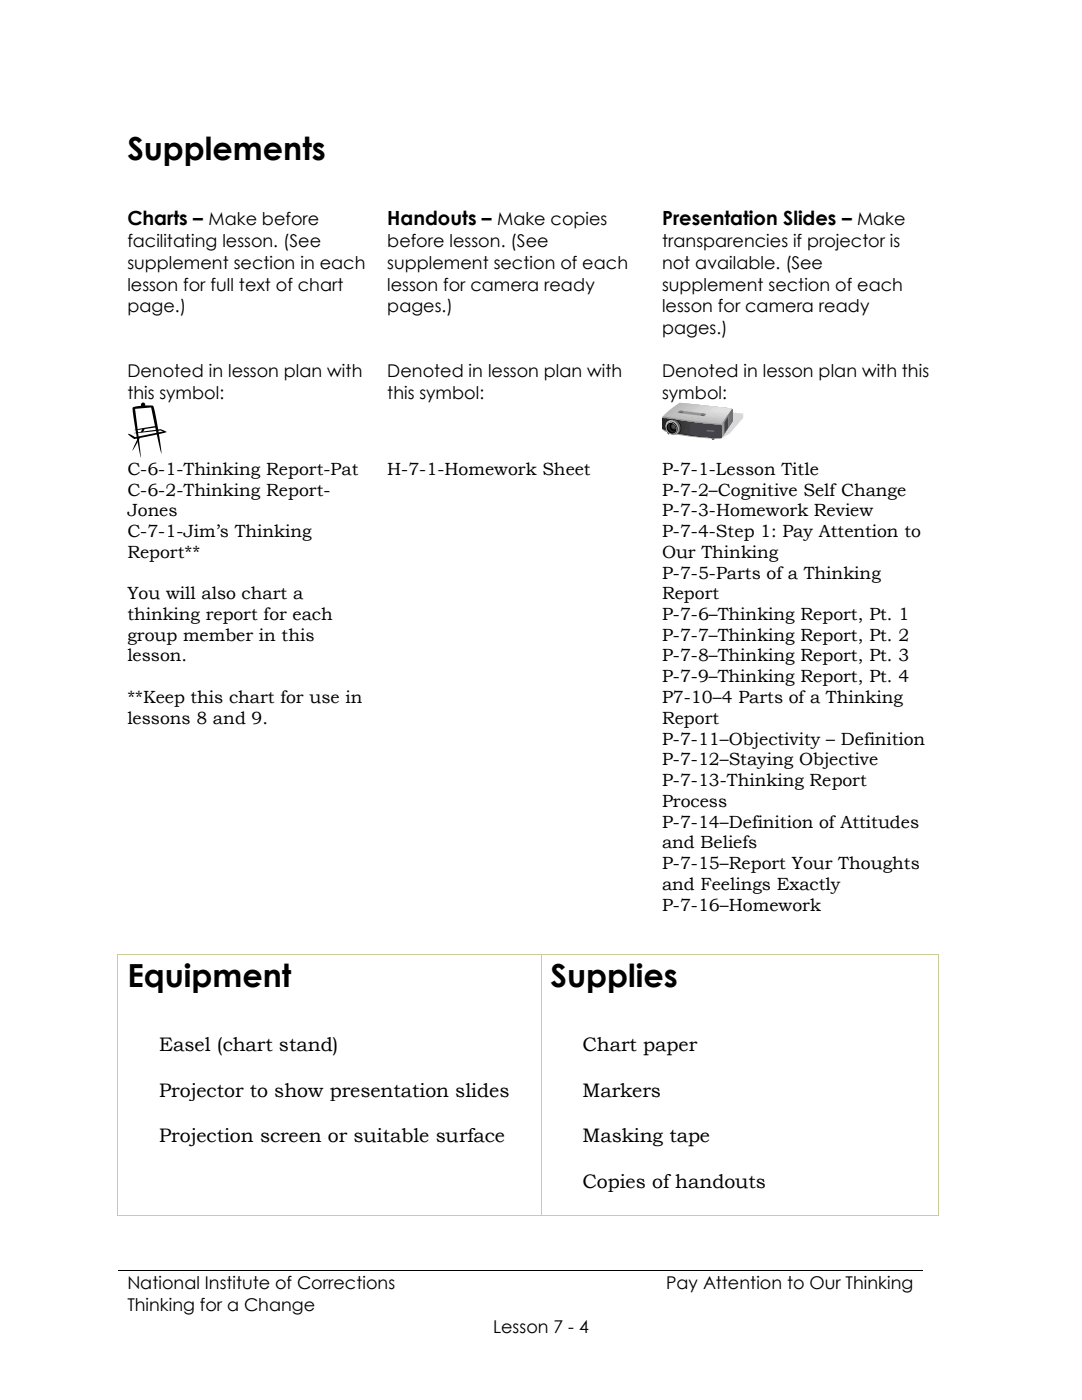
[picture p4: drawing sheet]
<svg xmlns="http://www.w3.org/2000/svg" width="216mm" height="279mm" viewBox="0 0 216 279" stroke-linecap="round" stroke-linejoin="round" font-family="sans-serif">
<path d="M23.5 253.7h71.8M95.4 253.7h25.3M120.8 253.7h63.4" fill="none" stroke="#000" stroke-width=".2"/>
<g fill="#000">
<path d="M25.6 86.6l1.4 .6 5.6-1.1-.6-.2-5.3 .5 4.3-.6a2.25 2.25 0 0 1 2.2 .4l-5.6 1.3a1.15 1.15 0 0 1-1.6-.4z" fill-rule="evenodd"/>
<path d="M26.8 85.8l4.4-.8v.3z" fill-rule="evenodd"/>
<path d="M27.6 87.3h.4l-1.6 2.6z" fill-rule="evenodd"/>
<path d="M28.4 85.5l.6-.1-.5 .8-.4 .1z" fill-rule="evenodd"/>
<path d="M26.5 81.3l1.7-.3a.45 .45 0 0 1 .3-.7 .45 .45 0 0 1 .5 .6l1.5 .1a52.1 52.1 0 0 1 1.7 9.5l-2-9.2-3.3 .3 1.2 9.8v-.1a80.9 80.9 0 0 1-1.6-10z" fill-rule="evenodd"/>
<path d="M95.3 253.6h.1v.1h-.1z" fill-rule="evenodd"/>
<path d="M120.7 253.6h.1v.1h-.1z" fill-rule="evenodd"/>
</g>
<path d="M143.6 82l4.7 .5v.9l-2.8 3.2-1.4 .8-1.6-3.9z" fill-rule="evenodd" fill="#d8d8d8"/>
<g fill="#4f4449">
<path d="M141.8 87.3l1.2 .1-.7 .4h-.2z" fill-rule="evenodd"/>
<path d="M133.1 86l1 .3-.8 .4z" fill-rule="evenodd"/>
</g>
<path d="M132.6 82.7l3-2.3 10.4 1.1 .2 .4-2.3 2.9-7.2-.9-4.5-.8z" fill-rule="evenodd" fill="#bcb7ba"/>
<path d="M133.3 82.8l2.1-1.8a1.86 1.86 0 0 1 2.1-.4l8.5 .9 .2 .4-1.5 1.8a1.27 1.27 0 0 1-1.7 .8l-7.4-1-2.4-.5z" fill-rule="evenodd" fill="#bfbabc"/>
<path d="M134.4 82.5l1.6-1.3a1.89 1.89 0 0 1 2.1-.6l6.5 .8a1.87 1.87 0 0 1 1.6 .4l-1.4 1.8a1.19 1.19 0 0 1-1.6 .7l-5.9-.8-3.2-.6z" fill-rule="evenodd" fill="#c4bfc1"/>
<path d="M135.2 82.6l1.6-1.3a1.9 1.9 0 0 1 2.2-.6l5.7 .7a1.75 1.75 0 0 1 1.5 .4l-1.3 1.6a1.1 1.1 0 0 1-1.5 .7l-6.3-.9-2.1-.4z" fill-rule="evenodd" fill="#c6c1c4"/>
<path d="M136.2 82.4l1.3-1.1a1.77 1.77 0 0 1 2.1-.5l5.2 .6a1.61 1.61 0 0 1 1.3 .3l-1.1 1.6a1.01 1.01 0 0 1-1.4 .6l-4.7-.6-3-.6z" fill-rule="evenodd" fill="#c9c4c6"/>
<path d="M137 82.5l.7-.7a2.48 2.48 0 0 1 2.9-.9l5.4 .7a.66 .66 0 0 1-.3 .8l-.6 .7a.92 .92 0 0 1-1.3 .5l-5-.6-2-.4z" fill-rule="evenodd" fill="#cec6c9"/>
<path d="M138 82.2l.5-.4a2.28 2.28 0 0 1 2.7-.8l4.8 .6a.69 .69 0 0 1-.4 .8l-.4 .6a.95 .95 0 0 1-1.4 .4l-4.1-.5-2-.4z" fill-rule="evenodd" fill="#d3ced1"/>
<path d="M138.9 82.2l.5-.5a1.98 1.98 0 0 1 2.3-.7l4.3 .5 .1 .3-.8 .9a1.15 1.15 0 0 1-1.5 .5l-5.1-.8z" fill-rule="evenodd" fill="#d8d1d3"/>
<path d="M139.7 82.2l.9-.8a1.27 1.27 0 0 1 1.5-.3l3.9 .4 .1 .2-.7 .9a1.12 1.12 0 0 1-1.5 .4l-3.4-.5-.9-.2z" fill-rule="evenodd" fill="#dbd3d6"/>
<path d="M140.5 82.2l.3-.3a2.01 2.01 0 0 1 2.4-.7l2.8 .3 .1 .2-.4 .4a1.16 1.16 0 0 1-1.5 .7z" fill-rule="evenodd" fill="#ddd6d8"/>
<path d="M141.5 82l.2-.2a1.53 1.53 0 0 1 1.9-.5l2.4 .3 .1 .1-.3 .3a1.13 1.13 0 0 1-1.6 .5l-2.8-.4z" fill-rule="evenodd" fill="#e2dbdd"/>
<path d="M142.4 81.9l.8-.7 2.8 .4 .1 .1-.7 .7-3.1-.4z" fill-rule="evenodd" fill="#e5dde0"/>
<path d="M132.2 83.1l6.4 1 5.3 .5 .1 2.9a38.2 38.2 0 0 1-11.4-1.5l-.4-.4-.1-2.2z" fill-rule="evenodd" fill="#9b9391"/>
<path d="M146.1 81.7l.1 .5v1.7l-2.3 3.6v-2.9z" fill-rule="evenodd" fill="#a59e9b"/>
<path d="M146.1 81.7l.1 .9a2.87 2.87 0 0 1-.8 2.6l-1.3 2v-1.4a2.75 2.75 0 0 1 .8-2.4z" fill-rule="evenodd" fill="#a39999"/>
<path d="M146.1 81.7l.1 .9a2.78 2.78 0 0 1-.7 2.5l-1.2 1.9v-1.4a2.69 2.69 0 0 1 .8-2.5z" fill-rule="evenodd" fill="#9b9396"/>
<path d="M146.1 81.7v.1a3.5 3.5 0 0 1-.9 3.7l-.7 1.2v-1.4a2.6 2.6 0 0 1 .7-2.3z" fill-rule="evenodd" fill="#998e93"/>
<path d="M146.1 81.7l.1 .2a3.8 3.8 0 0 1-1.1 3.7l-.5 .8v-1.3a2.28 2.28 0 0 1 .6-2.1z" fill-rule="evenodd" fill="#91898e"/>
<path d="M146.1 81.7l.1 .1a3.6 3.6 0 0 1-.9 3.6l-.5 .7v-1.9a2.08 2.08 0 0 1 .7-1.6z" fill-rule="evenodd" fill="#8e848c"/>
<path d="M146.1 81.7v.1a5 5 0 0 1 0 2.4l-1.1 1.6v-2.5z" fill-rule="evenodd" fill="#877f89"/>
<path d="M146.1 81.7l.1 .8a2.85 2.85 0 0 1-.8 2.7l-.2 .4v-1.3a3 3 0 0 1 .8-2.4z" fill-rule="evenodd" fill="#847a87"/>
<path d="M146.1 81.7l.1 .8a3 3 0 0 1-.7 2.6l-.2 .2v-1.2a2.67 2.67 0 0 1 .7-2.2z" fill-rule="evenodd" fill="#7c7582"/>
<path d="M146.1 81.7l.1 .3v1a2.25 2.25 0 0 1-.6 1.9l-.1 .1v-1.2a2.21 2.21 0 0 1 .4-1.9z" fill-rule="evenodd" fill="#7a707f"/>
<path d="M146.1 81.7l.1 .2v1a1.71 1.71 0 0 1-.4 1.6l-.1 .2v-2.3z" fill-rule="evenodd" fill="#726b7c"/>
<path d="M146.1 81.7l.1 .2v2l-.3 .5v-2.2z" fill-rule="evenodd" fill="#70667a"/>
<path d="M132.1 83.4l4.8 .8 7 .8v2.4l-6.2-.5a26.3 26.3 0 0 1-5.6-1.3z" fill-rule="evenodd" fill="#28231c"/>
<path d="M132.7 83.5l5.6 .9 5.6 .6v2.4l-6.2-.5-2.5-.5-2.2-.6-.3-.1z" fill-rule="evenodd" fill="#2b2821"/>
<path d="M133.4 83.6l4 .7 6.5 .7v2.4l-5.6-.5-2.6-.4-2.4-.6z" fill-rule="evenodd" fill="#2d2826"/>
<path d="M134 83.7l4.7 .7 5.2 .6v2.4l-5.6-.5-2.4-.4-1.9-.5z" fill-rule="evenodd" fill="#302d2b"/>
<path d="M134.7 83.8l4.8 .7 4.4 .5v2.4l-5-.4-2-.3-2.3-.6z" fill-rule="evenodd" fill="#333033"/>
<path d="M135.3 83.9l4.1 .6 4.5 .5v2.4l-5.3-.5-3.4-.7z" fill-rule="evenodd" fill="#353335"/>
<path d="M135.9 84l8 .9v2.5l-5-.4-3.1-.7z" fill-rule="evenodd" fill="#38353d"/>
<path d="M136.6 84.1l7.3 .8v2.5l-4.5-.4-3-.5z" fill-rule="evenodd" fill="#3a383f"/>
<path d="M137.2 84.2l6.7 .7v2.5l-3.7-.3-3.2-.5z" fill-rule="evenodd" fill="#3d3a47"/>
<path d="M137.8 84.3l6.1 .6v2.5l-3.7-.3-2.5-.4z" fill-rule="evenodd" fill="#3f3f4c"/>
<path d="M138.5 84.4l5.4 .5v2.5l-3.4-.3-2.2-.3z" fill-rule="evenodd" fill="#423f51"/>
<g fill="#444456">
<path d="M139.1 84.5l4.8 .4v2.5l-5-.5z" fill-rule="evenodd"/>
<path d="M145.3 83.2v2.2l-.7 1.1v-2.2z" fill-rule="evenodd"/>
</g>
<path d="M133.5 83.9a1.6 1.6 0 0 1 2.1 .5 1.6 1.6 0 0 1-.3 2.2 1.66 1.66 0 0 1-1.8-.7 1.66 1.66 0 0 1 0-2z" fill-rule="evenodd" fill="#00000f"/>
<path d="M133.5 83.9a1.56 1.56 0 0 1 2 .6 1.56 1.56 0 0 1-.3 2.1 1.62 1.62 0 0 1-1.8-.7 1.62 1.62 0 0 1 .1-2z" fill-rule="evenodd" fill="#60605b"/>
<path d="M133.2 84.1a1.56 1.56 0 0 1 2 .6 1.56 1.56 0 0 1-.3 2 1.62 1.62 0 0 1-1.8-.7 1.62 1.62 0 0 1 .1-1.9z" fill-rule="evenodd" fill="#b5a891"/>
<path d="M133.2 84.1a1.47 1.47 0 0 1 1.9 .6 1.47 1.47 0 0 1-.3 1.9 1.52 1.52 0 0 1-1.7-.6 1.52 1.52 0 0 1 .1-1.9z" fill-rule="evenodd" fill="#baaf99"/>
<path d="M133.2 84.2a1.35 1.35 0 0 1 1.8 .5 1.35 1.35 0 0 1-.5 1.9 1.47 1.47 0 0 1-1.4-.8 1.47 1.47 0 0 1 .1-1.6z" fill-rule="evenodd" fill="#c4b7a3"/>
<path d="M133.2 84.2a1.26 1.26 0 0 1 1.7 .5 1.26 1.26 0 0 1-.5 1.7 1.37 1.37 0 0 1-1.3-.7 1.37 1.37 0 0 1 .1-1.5z" fill-rule="evenodd" fill="#c9bfa8"/>
<path d="M133.2 84.2a1.17 1.17 0 0 1 1.6 .5 1.17 1.17 0 0 1-.4 1.6 1.27 1.27 0 0 1-1.3-.7 1.27 1.27 0 0 1 .1-1.4z" fill-rule="evenodd" fill="#cec4af"/>
<path d="M133.3 84.3a1.08 1.08 0 0 1 1.4 .4 1.08 1.08 0 0 1-.4 1.5 1.17 1.17 0 0 1-1.2-.7 1.17 1.17 0 0 1 .2-1.2z" fill-rule="evenodd" fill="#d6ceba"/>
<path d="M133.3 84.3a.99 .99 0 0 1 1.3 .4 .99 .99 0 0 1-.4 1.3 1.08 1.08 0 0 1-1-.5 1.08 1.08 0 0 1 .1-1.2z" fill-rule="evenodd" fill="#ddd3c1"/>
<path d="M133.3 84.3a.88 .88 0 0 1 1.2 .4 .88 .88 0 0 1-.5 1.2 .99 .99 0 0 1-.7-1.6z" fill-rule="evenodd" fill="#e5ddcc"/>
<path d="M133.3 84.4a.79 .79 0 0 1 1.1 .3 .79 .79 0 0 1-.5 1.1 .89 .89 0 0 1-.6-1.4z" fill-rule="evenodd" fill="#eae2d3"/>
<path d="M133.3 84.4a.69 .69 0 0 1 1 .3 .69 .69 0 0 1-.6 .9 .78 .78 0 0 1-.4-1.2z" fill-rule="evenodd" fill="#efead8"/>
<path d="M133.3 84.4a.6 .6 0 0 1 .9 .3 .6 .6 0 0 1-.5 .8 .69 .69 0 0 1-.4-1.1z" fill-rule="evenodd" fill="#f9f2e2"/>
<path d="M133.3 84.4a.51 .51 0 0 1 .8 .3 .51 .51 0 0 1-.6 .7l-.3-.4z" fill-rule="evenodd" fill="#fff9ea"/>
<path d="M133.3 84.4a1.28 1.28 0 0 1 1.7 .5 1.28 1.28 0 0 1-.5 1.7 1.39 1.39 0 0 1-1.3-.7 1.39 1.39 0 0 1 .1-1.5z" fill-rule="evenodd" fill="#00000f"/>
<path d="M133.2 84.5a1.23 1.23 0 0 1 1.7 .5 1.23 1.23 0 0 1-.5 1.6 1.34 1.34 0 0 1-1.3-.6 1.34 1.34 0 0 1 .1-1.5z" fill-rule="evenodd" fill="#c1bcb2"/>
<path d="M133.2 84.5a1.16 1.16 0 0 1 1.6 .5 1.16 1.16 0 0 1-.5 1.5 1.25 1.25 0 0 1-1.2-.6 1.25 1.25 0 0 1 .1-1.4z" fill-rule="evenodd" fill="#c6c1b7"/>
<path d="M133.2 84.5a1.08 1.08 0 0 1 1.5 .5 1.08 1.08 0 0 1-.4 1.4 1.17 1.17 0 0 1-1.2-.6 1.17 1.17 0 0 1 .1-1.3z" fill-rule="evenodd" fill="#c9c6bf"/>
<path d="M133.2 84.5a1.01 1.01 0 0 1 1.4 .5 1.01 1.01 0 0 1-.4 1.3 1.09 1.09 0 0 1-1.1-.5 1.09 1.09 0 0 1 .1-1.3z" fill-rule="evenodd" fill="#ccccc1"/>
<path d="M133.2 84.6a.94 .94 0 0 1 1.3 .3 .94 .94 0 0 1-.4 1.3 1.02 1.02 0 0 1-1-.5 1.02 1.02 0 0 1 .1-1.1z" fill-rule="evenodd" fill="#d1d1c6"/>
<path d="M133.2 84.6a.85 .85 0 0 1 1.2 .4 .85 .85 0 0 1-.5 1.1 .95 .95 0 0 1-.7-1.5z" fill-rule="evenodd" fill="#d3d6ce"/>
<path d="M133.3 84.6a.77 .77 0 0 1 1 .4 .77 .77 0 0 1-.4 1 .87 .87 0 0 1-.6-1.4z" fill-rule="evenodd" fill="#d8dbd3"/>
<path d="M133.2 84.7a.68 .68 0 0 1 1 .2 .68 .68 0 0 1-.5 1 .82 .82 0 0 1-.5-1.2z" fill-rule="evenodd" fill="#dbe0db"/>
<path d="M133.3 84.6a.62 .62 0 0 1 .9 .3 .62 .62 0 0 1-.5 .9 .7 .7 0 0 1-.4-1.2z" fill-rule="evenodd" fill="#e0e5e0"/>
<path d="M133.2 84.7a.53 .53 0 0 1 .9 .2 .53 .53 0 0 1-.6 .7l-.3-.4z" fill-rule="evenodd" fill="#e2eae2"/>
<circle cx="133.6" cy="85" r=".46" fill="#e5efea"/>
<circle cx="133.6" cy="85" r=".39" fill="#eaf4ef"/>
<path d="M133.3 84.6a1.12 1.12 0 0 1 1.5 .4 1.12 1.12 0 0 1-.4 1.5 1.21 1.21 0 0 1-1.2-.6 1.21 1.21 0 0 1 .1-1.3z" fill-rule="evenodd" fill="#00000f"/>
<path d="M134.2 84.6l.3 .3 .4 .6a.55 .55 0 0 1-.6 .2 .55 .55 0 0 1-.4-.5z" fill-rule="evenodd" fill="#1e3030"/>
<path d="M134.1 84.7l.5 .3a.45 .45 0 0 1 .1 .7 .62 .62 0 0 1-.7-.3 .62 .62 0 0 1 .1-.7z" fill-rule="evenodd" fill="#263335"/>
<path d="M134.1 84.7h.2l.3 .3a.41 .41 0 0 1 .1 .7 .58 .58 0 0 1-.6-.3 .58 .58 0 0 1 0-.7z" fill-rule="evenodd" fill="#283538"/>
<path d="M134.2 84.7l.4 .3a.39 .39 0 0 1 .1 .6 .54 .54 0 0 1-.6-.2 .54 .54 0 0 1 .1-.7z" fill-rule="evenodd" fill="#30383d"/>
<path d="M134.1 84.8a.54 .54 0 0 1 .6 .7 .47 .47 0 0 1-.5-.1 .47 .47 0 0 1-.1-.6z" fill-rule="evenodd" fill="#353a42"/>
<path d="M134.1 84.9v-.1a.5 .5 0 0 1 .6 .7 .49 .49 0 0 1-.6-.6z" fill-rule="evenodd" fill="#3a3d44"/>
<path d="M134.1 84.9l.2-.1 .1 .1 .3 .5a.39 .39 0 0 1-.5 0 .39 .39 0 0 1-.1-.5z" fill-rule="evenodd" fill="#3f3f4c"/>
<path d="M134.2 84.9a.4 .4 0 0 1 .4 .1 .4 .4 0 0 1 0 .5 .42 .42 0 0 1-.4-.6z" fill-rule="evenodd" fill="#44424f"/>
<path d="M134.2 84.9h.3l.2 .4a.32 .32 0 0 1-.5 0 .32 .32 0 0 1 0-.4z" fill-rule="evenodd" fill="#494454"/>
<path d="M134.3 84.8l.1 .1a.26 .26 0 0 1 .3 .3 .26 .26 0 0 1-.3 .2 .26 .26 0 0 1-.2-.3z" fill-rule="evenodd" fill="#514759"/>
<path d="M134.3 84.9h.1a.24 .24 0 0 1 .2 .3 .24 .24 0 0 1-.3 .2 .24 .24 0 0 1-.1-.4z" fill-rule="evenodd" fill="#54495b"/>
<path d="M134.3 84.9l.3 .2a.18 .18 0 0 1-.3 .2 .18 .18 0 0 1 0-.3z" fill-rule="evenodd" fill="#5b4c60"/>
<path d="M133.4 84.7l.4-.2a.93 .93 0 0 0 0 1.2 .93 .93 0 0 0 1 .3 .85 .85 0 0 1-1.4-.4l-.1-.5z" fill-rule="evenodd" fill="#19233d"/>
<path d="M135.2 82.3l.4-.4 5.2 .7 .1 .1-.4 .4z" fill-rule="evenodd" fill="#9b9391"/>
<g fill="#444456">
<path d="M135.6 82.1a.31 .31 0 0 1 .4-.1 .31 .31 0 0 1 .2 .4h-.5l-.1-.1z" fill-rule="evenodd"/>
<path d="M139.9 82.7a.32 .32 0 0 1 .4-.2 .32 .32 0 0 1 .2 .4l-.5 .1z" fill-rule="evenodd"/>
</g>
<g fill="#7f7777">
<path d="M135.6 82.1a.32 .32 0 0 1 .4-.2 .32 .32 0 0 1 .2 .4h-.5z" fill-rule="evenodd"/>
<path d="M139.9 82.6a.31 .31 0 0 1 .4-.1 .31 .31 0 0 1 .2 .4h-.5l-.1-.1z" fill-rule="evenodd"/>
</g>
<path d="M141.1 85.8l1.4 .1v.3l-1.5-.1z" fill-rule="evenodd" fill="#917259"/>
<g fill="#fff">
<path d="M23.5 91.4h1.9v66.3h-1.9z" fill-rule="evenodd"/>
<path d="M73.5 91.4h1.9v66.3h-1.9z" fill-rule="evenodd"/>
<path d="M23.5 157.7h51.9v24.9h-51.9z" fill-rule="evenodd"/>
<path d="M25.4 91.4h48.1v4.2h-48.1z" fill-rule="evenodd"/>
<path d="M25.4 95.6h48.1v4.2h-48.1z" fill-rule="evenodd"/>
<path d="M25.4 99.8h48.1v4.1h-48.1z" fill-rule="evenodd"/>
<path d="M25.4 103.9h48.1v4.1h-48.1z" fill-rule="evenodd"/>
<path d="M25.4 108h48.1v4.2h-48.1z" fill-rule="evenodd"/>
<path d="M25.4 112.2h48.1v4.1h-48.1z" fill-rule="evenodd"/>
<path d="M25.4 116.3h48.1v4.2h-48.1z" fill-rule="evenodd"/>
<path d="M25.4 120.5h48.1v4.1h-48.1z" fill-rule="evenodd"/>
<path d="M25.4 124.6h48.1v4.1h-48.1z" fill-rule="evenodd"/>
<path d="M25.4 128.7h48.1v4.2h-48.1z" fill-rule="evenodd"/>
<path d="M25.4 132.9h48.1v4.1h-48.1z" fill-rule="evenodd"/>
<path d="M25.4 137h48.1v4.2h-48.1z" fill-rule="evenodd"/>
<path d="M25.4 141.2h48.1v4.1h-48.1z" fill-rule="evenodd"/>
<path d="M25.4 145.3h48.1v4.2h-48.1z" fill-rule="evenodd"/>
<path d="M25.4 149.5h48.1v4.1h-48.1z" fill-rule="evenodd"/>
<path d="M25.4 153.6h48.1v4.1h-48.1z" fill-rule="evenodd"/>
<path d="M75.4 91.5h1.9v41.4h-1.9z" fill-rule="evenodd"/>
<path d="M128.3 91.5h1.9v41.4h-1.9z" fill-rule="evenodd"/>
<path d="M75.4 132.9h54.8v49.7h-54.8z" fill-rule="evenodd"/>
<path d="M77.3 91.4h51v4.2h-51z" fill-rule="evenodd"/>
<path d="M77.3 95.6h51v4.2h-51z" fill-rule="evenodd"/>
<path d="M77.3 99.8h51v4.1h-51z" fill-rule="evenodd"/>
<path d="M77.3 103.9h51v4.1h-51z" fill-rule="evenodd"/>
<path d="M77.3 108h51v4.2h-51z" fill-rule="evenodd"/>
<path d="M77.3 112.2h51v4.1h-51z" fill-rule="evenodd"/>
<path d="M77.3 116.3h51v4.2h-51z" fill-rule="evenodd"/>
<path d="M77.3 120.5h51v4.1h-51z" fill-rule="evenodd"/>
<path d="M77.3 124.6h51v4.1h-51z" fill-rule="evenodd"/>
<path d="M77.3 128.7h51v4.2h-51z" fill-rule="evenodd"/>
<path d="M130.2 91.4h1.9v91.2h-1.9z" fill-rule="evenodd"/>
<path d="M185.5 91.4h1.9v91.2h-1.9z" fill-rule="evenodd"/>
<path d="M132.1 91.4h53.4v4.2h-53.4z" fill-rule="evenodd"/>
<path d="M132.1 95.6h53.4v4.2h-53.4z" fill-rule="evenodd"/>
<path d="M132.1 99.8h53.4v4.1h-53.4z" fill-rule="evenodd"/>
<path d="M132.1 103.9h53.4v4.1h-53.4z" fill-rule="evenodd"/>
<path d="M132.1 108h53.4v4.2h-53.4z" fill-rule="evenodd"/>
<path d="M132.1 112.2h53.4v4.1h-53.4z" fill-rule="evenodd"/>
<path d="M132.1 116.3h53.4v4.2h-53.4z" fill-rule="evenodd"/>
<path d="M132.1 120.5h53.4v4.1h-53.4z" fill-rule="evenodd"/>
<path d="M132.1 124.6h53.4v4.1h-53.4z" fill-rule="evenodd"/>
<path d="M132.1 128.7h53.4v4.2h-53.4z" fill-rule="evenodd"/>
<path d="M132.1 132.9h53.4v4.1h-53.4z" fill-rule="evenodd"/>
<path d="M132.1 137h53.4v4.2h-53.4z" fill-rule="evenodd"/>
<path d="M132.1 141.2h53.4v4.1h-53.4z" fill-rule="evenodd"/>
<path d="M132.1 145.3h53.4v4.2h-53.4z" fill-rule="evenodd"/>
<path d="M132.1 149.5h53.4v4.1h-53.4z" fill-rule="evenodd"/>
<path d="M132.1 153.6h53.4v4.1h-53.4z" fill-rule="evenodd"/>
<path d="M132.1 157.7h53.4v4.2h-53.4z" fill-rule="evenodd"/>
<path d="M132.1 161.9h53.4v4.1h-53.4z" fill-rule="evenodd"/>
<path d="M132.1 166h53.4v4.2h-53.4z" fill-rule="evenodd"/>
<path d="M132.1 170.2h53.4v4.1h-53.4z" fill-rule="evenodd"/>
<path d="M132.1 174.3h53.4v4.1h-53.4z" fill-rule="evenodd"/>
<path d="M132.1 178.4h53.4v4.2h-53.4z" fill-rule="evenodd"/>
<path d="M23.6 190.5h1.8v7.8h-1.8z" fill-rule="evenodd"/>
<path d="M106.1 190.5h1.8v7.8h-1.8z" fill-rule="evenodd"/>
<path d="M23.6 198.3h84.3v7.8h-84.3z" fill-rule="evenodd"/>
<path d="M25.4 190.5h80.7v7.8h-80.7z" fill-rule="evenodd"/>
<path d="M108.1 190.5h1.8v15.6h-1.8z" fill-rule="evenodd"/>
<path d="M185.5 190.5h1.8v15.6h-1.8z" fill-rule="evenodd"/>
<path d="M109.9 190.5h75.6v7.8h-75.6z" fill-rule="evenodd"/>
<path d="M109.9 198.3h75.6v7.8h-75.6z" fill-rule="evenodd"/>
</g>
<g fill="#cc9">
<path d="M23.4 190.4h.2v.1h-.2z" fill-rule="evenodd"/>
<path d="M23.4 190.4h.2v.1h-.2z" fill-rule="evenodd"/>
</g>
<path d="M23.6 190.4h84.3" fill="none" stroke="#cc9" stroke-width=".2"/>
<path d="M107.9 190.4h.2v.1h-.2z" fill-rule="evenodd" fill="#cc9"/>
<path d="M108.1 190.4h79.2" fill="none" stroke="#cc9" stroke-width=".2"/>
<g fill="#cc9">
<path d="M187.3 190.4h.1v.1h-.1z" fill-rule="evenodd"/>
<path d="M187.3 190.4h.1v.1h-.1z" fill-rule="evenodd"/>
</g>
<path d="M23.5 190.5v24.7M108 190.5v24.7M187.4 190.5v24.7" fill="none" stroke="#cc9" stroke-width=".2"/>
<g fill="#fff">
<path d="M23.6 215.2h1.8v9.1h-1.8z" fill-rule="evenodd"/>
<path d="M106.1 215.2h1.8v9.1h-1.8z" fill-rule="evenodd"/>
<path d="M25.4 215.2h80.7v4.6h-80.7z" fill-rule="evenodd"/>
<path d="M25.4 219.8h80.7v4.5h-80.7z" fill-rule="evenodd"/>
<path d="M108.1 215.2h1.8v4.6h-1.8z" fill-rule="evenodd"/>
<path d="M185.5 215.2h1.8v4.6h-1.8z" fill-rule="evenodd"/>
<path d="M108.1 219.8h79.2v4.5h-79.2z" fill-rule="evenodd"/>
<path d="M109.9 215.2h75.6v4.6h-75.6z" fill-rule="evenodd"/>
</g>
<path d="M23.5 215.2v9.1M108 215.2v9.1M187.4 215.2v9.1" fill="none" stroke="#cc9" stroke-width=".2"/>
<g fill="#fff">
<path d="M23.6 224.3h1.8v9.2h-1.8z" fill-rule="evenodd"/>
<path d="M106.1 224.3h1.8v9.2h-1.8z" fill-rule="evenodd"/>
<path d="M23.6 233.5h84.3v9.1h-84.3z" fill-rule="evenodd"/>
<path d="M25.4 224.3h80.7v4.6h-80.7z" fill-rule="evenodd"/>
<path d="M25.4 228.9h80.7v4.6h-80.7z" fill-rule="evenodd"/>
<path d="M108.1 224.3h1.8v18.3h-1.8z" fill-rule="evenodd"/>
<path d="M185.5 224.3h1.8v18.3h-1.8z" fill-rule="evenodd"/>
<path d="M109.9 224.3h75.6v4.6h-75.6z" fill-rule="evenodd"/>
<path d="M109.9 228.9h75.6v4.6h-75.6z" fill-rule="evenodd"/>
<path d="M109.9 233.5h75.6v4.5h-75.6z" fill-rule="evenodd"/>
<path d="M109.9 238h75.6v4.6h-75.6z" fill-rule="evenodd"/>
</g>
<path d="M23.5 224.3v18.3" fill="none" stroke="#cc9" stroke-width=".2"/>
<g fill="#cc9">
<path d="M23.4 242.6h.2v.1h-.2z" fill-rule="evenodd"/>
<path d="M23.4 242.6h.2v.1h-.2z" fill-rule="evenodd"/>
</g>
<path d="M108 224.3v18.3M23.6 242.6h84.3" fill="none" stroke="#cc9" stroke-width=".2"/>
<path d="M107.9 242.6h.2v.1h-.2z" fill-rule="evenodd" fill="#cc9"/>
<path d="M187.4 224.3v18.3M108.1 242.6h79.2" fill="none" stroke="#cc9" stroke-width=".2"/>
<g fill="#cc9">
<path d="M187.3 242.6h.1v.1h-.1z" fill-rule="evenodd"/>
<path d="M187.3 242.6h.1v.1h-.1z" fill-rule="evenodd"/>
</g>
<g font-size="6.3">
<text x="25.4" y="31.8">Supplements</text>
<text x="25.4" y="197">Equipment</text>
<text x="109.9" y="197">Supplies</text>
</g>
<g font-size="3.9">
<text x="25.4" y="44.9">Charts – Make before</text>
<text x="77.3" y="44.9">Handouts – Make copies</text>
<text x="132.1" y="44.9">Presentation Slides – Make</text>
<text x="31.8" y="209.7">Easel (chart stand)</text>
<text x="116.2" y="209.7">Chart paper</text>
<text x="31.8" y="218.9">Projector to show presentation slides</text>
<text x="116.2" y="218.9">Markers</text>
<text x="31.8" y="228">Projection screen or suitable surface</text>
<text x="116.2" y="228">Masking tape</text>
<text x="116.2" y="237.1">Copies of handouts</text>
</g>
<g font-size="3.5">
<text x="25.4" y="49.3">facilitating lesson. (See</text>
<text x="25.4" y="53.6">supplement section in each</text>
<text x="77.3" y="49.3">before lesson. (See</text>
<text x="77.3" y="53.6">supplement section of each</text>
<text x="132.1" y="49.3">transparencies if projector is</text>
<text x="132.1" y="53.6">not available. (See</text>
<text x="25.4" y="58">lesson for full text of chart</text>
<text x="77.3" y="58">lesson for camera ready</text>
<text x="132.1" y="58">supplement section of each</text>
<text x="25.4" y="62.3">page.)</text>
<text x="77.3" y="62.3">pages.)</text>
<text x="132.1" y="62.3">lesson for camera ready</text>
<text x="132.1" y="66.6">pages.)</text>
<text x="25.4" y="75.3">Denoted in lesson plan with</text>
<text x="77.3" y="75.3">Denoted in lesson plan with</text>
<text x="132.1" y="75.3">Denoted in lesson plan with this</text>
<text x="25.4" y="79.6">this symbol:</text>
<text x="77.3" y="79.6">this symbol:</text>
<text x="132.1" y="79.6">symbol:</text>
<text x="25.4" y="94.8">C-6-1-Thinking Report-Pat</text>
<text x="77.3" y="94.8">H-7-1-Homework Sheet</text>
<text x="132.1" y="94.8">P-7-1-Lesson Title</text>
<text x="25.4" y="98.9">C-6-2-Thinking Report-</text>
<text x="132.1" y="98.9">P-7-2–Cognitive Self Change</text>
<text x="25.4" y="103.1">Jones</text>
<text x="25.4" y="107.2">C-7-1-Jim’s Thinking</text>
<text x="132.1" y="103.1">P-7-3-Homework Review</text>
<text x="132.1" y="107.2">P-7-4-Step 1: Pay Attention to</text>
<text x="25.4" y="111.3">Report**</text>
<text x="132.1" y="111.3">Our Thinking</text>
<text x="25.4" y="119.6">You will also chart a</text>
<text x="132.1" y="115.5">P-7-5-Parts of a Thinking</text>
<text x="132.1" y="119.6">Report</text>
<text x="25.4" y="123.8">thinking report for each</text>
<text x="132.1" y="123.8">P-7-6–Thinking Report, Pt. 1</text>
<text x="25.4" y="127.9">group member in this</text>
<text x="132.1" y="127.9">P-7-7–Thinking Report, Pt. 2</text>
<text x="25.4" y="132">lesson.</text>
<text x="132.1" y="132">P-7-8–Thinking Report, Pt. 3</text>
<text x="132.1" y="136.2">P-7-9–Thinking Report, Pt. 4</text>
<text x="25.4" y="140.3">**Keep this chart for use in</text>
<text x="132.1" y="140.3">P7-10–4 Parts of a Thinking</text>
<text x="25.4" y="144.5">lessons 8 and 9.</text>
<text x="132.1" y="144.5">Report</text>
<text x="132.1" y="148.6">P-7-11–Objectivity – Definition</text>
<text x="132.1" y="152.8">P-7-12–Staying Objective</text>
<text x="132.1" y="156.9">P-7-13-Thinking Report</text>
<text x="132.1" y="161">Process</text>
<text x="132.1" y="165.2">P-7-14–Definition of Attitudes</text>
<text x="132.1" y="169.3">and Beliefs</text>
<text x="132.1" y="173.5">P-7-15–Report Your Thoughts</text>
<text x="132.1" y="177.6">and Feelings Exactly</text>
<text x="132.1" y="181.7">P-7-16–Homework</text>
<text x="25.4" y="257.3">National Institute of Corrections</text>
<text x="132.9" y="257.3">Pay Attention to Our Thinking</text>
<text x="25.4" y="261.7">Thinking for a Change</text>
<text x="98.4" y="266">Lesson 7 - 4</text>
</g>
</svg>
